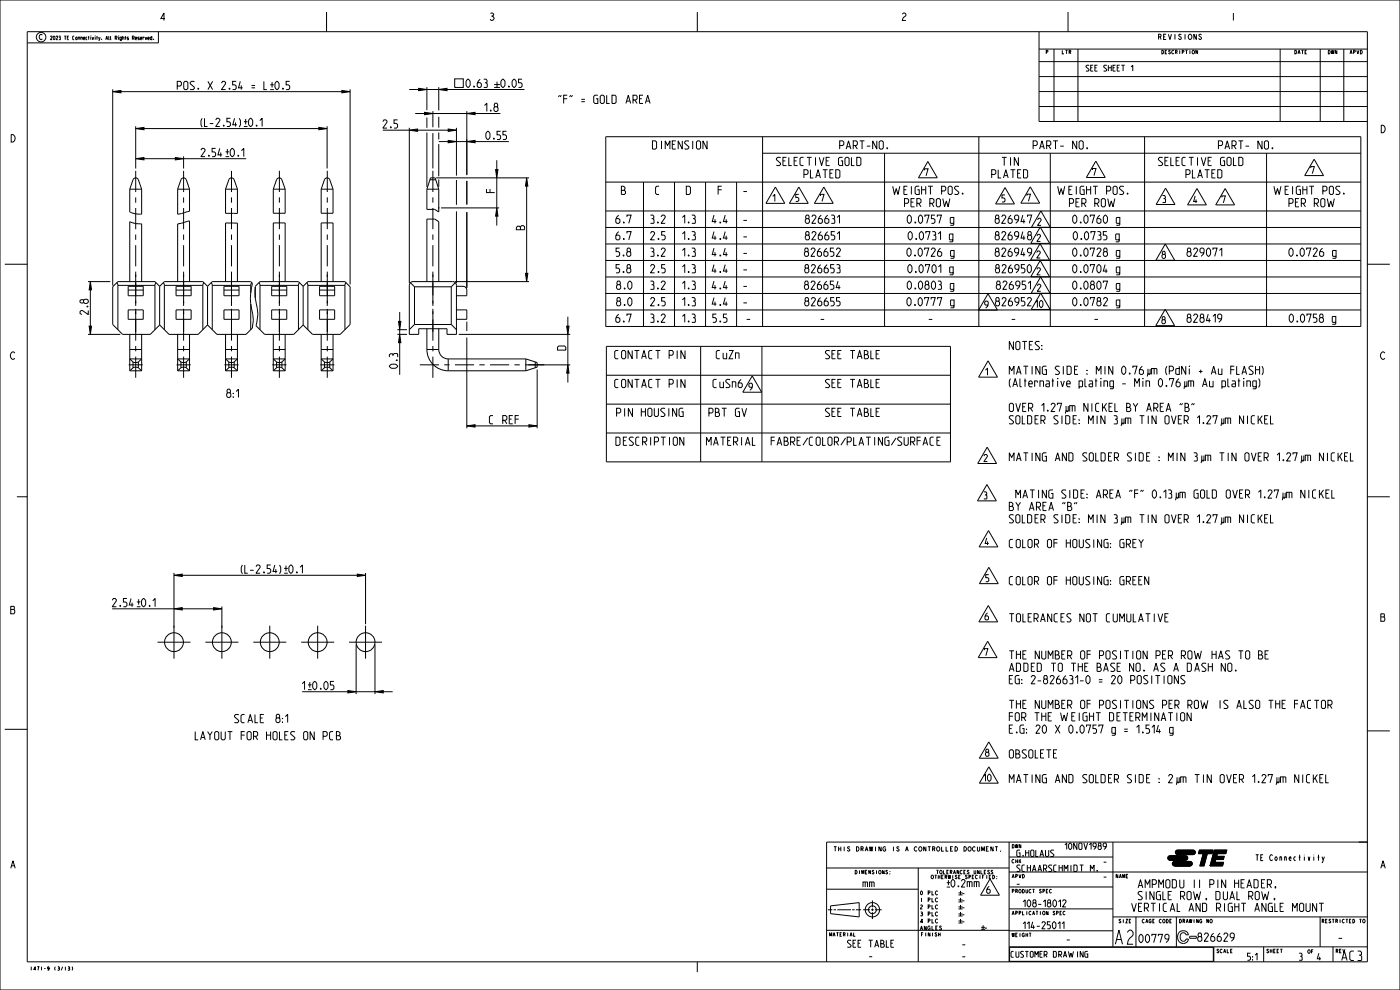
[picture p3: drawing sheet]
<svg xmlns="http://www.w3.org/2000/svg" width="594mm" height="420mm" viewBox="0 0 594 420" stroke-linecap="round" stroke-linejoin="round" font-family="sans-serif">
<g fill="none" stroke="#000" stroke-width=".42">
<path d="M0 0h594v420h-594zM11.6 13.4h568.6v394.6h-568.6zM67.2 13.4v4.8h-55.6M138.6 5.1v8.3M295.9 5.1v8.3M440.8 13.4v38.1h139.4M453.2 5.1v8.3M440.8 26.1h139.4M440.8 32.5h139.4M440.8 20.8h139.4M440.8 38.8h139.4M447.2 20.8v30.7"/>
<path d="M457.4 20.8v30.7M543.1 20.8l.1 30.7M560.1 20.8l.1 30.7M570.1 20.8l.1 30.7M440.8 45.2h139.4M182.4 76.3h2.5M55.1 80.3l1.3-4a1.2 1.2 0 0 1 1.2-.8 1.2 1.2 0 0 1 1.1 .8l1.4 4M55.1 80.3v9.6a9 9 0 0 0 5 1v-10.6M55.1 80.3h5M75.4 80.3l1.4-4a1.2 1.2 0 0 1 1.1-.8 1.2 1.2 0 0 1 1.1 .8l1.4 4M75.4 80.3v10.6l5-1.3v-9.3M75.4 80.3h5"/>
<path d="M95.7 80.3l1.4-4a1.2 1.2 0 0 1 1.1-.8 1.2 1.2 0 0 1 1.2 .8l1.3 4M95.7 80.3h5M95.7 80.3v10.2l5 .1v-10.3M115.9 80.3l1.4-4a1.2 1.2 0 0 1 1.2-.8 1.2 1.2 0 0 1 1.1 .8l1.4 4M115.9 80.3h5.1M115.9 80.3v10.2h5.1v-10.2M136.3 80.3l1.4-4a1.2 1.2 0 0 1 1.1-.8 1.2 1.2 0 0 1 1.1 .8l1.4 4M136.3 80.3h5M136.3 80.3v10.2h5v-10.2M181.1 80.3h5.1M181.1 80.3v8.5h3.4l1.7 1.1v-9.6M181.1 80.3l1.6-4.8h1.9l1.6 4.8"/>
<path d="M2 112.1h9.6M49.5 119.9l.5 1.2M55.1 119.5v-25.5a9 9 0 0 0 5 1v24.5M57.6 116.5v8.8M66.2 119.9l-.5 1.2M69.3 119.9l.4 1.2M75.4 119.5v-24.5l5-1.3v25.8M77.9 116.5v8.8M86.5 119.9l-.4 1.2M89.6 119.9l.5 1.2M95.7 119.5v-24.9l5 .1v24.8M98.2 116.5v8.8"/>
<path d="M106.8 119.9l-.4 1.2M109.8 119.9l.5 1.2M115.9 119.5v-24.9h5.1v24.9M118.5 116.5v8.8M127.1 119.9l-.5 1.2M130.2 119.9l.4 1.2M136.3 119.5v-24.9h5v24.9M138.9 116.5v8.8M146.8 119.9l-.5 1.2M174.1 119.9l1.2-.4h16.8l1.1 .4 .5 1.2v20.8h-4v-2.4h-12v2.4h-4v-20.8zM174.1 119.9l1.8 1.8M181.1 119.5v-26.6h3.4l1.7 1.1v25.5"/>
<path d="M183.7 116.5v8.8M193.2 119.9l-1.7 1.8M580.2 112.1h9.5M50 121.1v18.8M50 121.1h15.7M54.4 121.5h6.4v4h-6.4zM54.4 131.5h6.4v4h-6.4zM54.4 123.1h6.4M57.6 127.5v2.3M57.6 132v8.9M65.7 121.1v18.8M67.7 121.5l-2-2h-15.7l-2.2 2.2v16l4.2 4.2h11.7l4-4"/>
<path d="M67.7 137.9l4 4h12.4l4-4M67.7 121.5v16.4M67.7 121.5l2-2h16.4l2 2M69.7 121.1v18.8M69.7 121.1h16.4M74.7 131.5h6.4v4h-6.4zM74.7 121.5h6.4v4h-6.4zM74.7 123.1h6.4M77.9 127.5v2.3M77.9 132v8.9M86.1 121.1v18.8M88.1 137.9l4 4h12.3l2.7-2.7"/>
<path d="M88.1 121.5l2-2h16.3l.7 .7-.7 4.1M88.1 121.5v16.4M90.1 121.1h16.3M90.1 121.1v18.8M95 131.5h6.4v4h-6.4zM95 121.5h6.4v4h-6.4zM95 123.1h6.4M98.2 127.5v2.3M98.2 132v8.9M106.4 124.3a23.7 23.7 0 0 0 .9 9.2l.2 2.3-.4 3.4M106.4 121.1v3.2M106.4 128.9v11"/>
<path d="M107.1 139.2h.1M108.3 121.8a23.7 23.7 0 0 0 .9 9.2l.2 2.3-.8 4.9 3.7 3.7h12.3l4-4M108.3 121.7v4.7M110.3 121.1h16.3M110.3 121.1v18.8M115.3 131.5h6.4v4h-6.4zM115.3 121.5h6.4v4h-6.4zM115.3 123.1h6.4M118.5 127.5v2.3M118.5 132v8.9M126.6 121.1v18.8M128.6 121.5l2-2h15.7l2.2 2.2v16l-4.2 4.2h-11.7l-4-4"/>
<path d="M128.6 121.5l-2-2h-16.3l-2 2.3M128.6 121.5v16.4M130.6 121.1h15.7M130.6 121.1v18.8M135.6 131.5h6.4v4h-6.4zM135.6 121.5h6.4v4h-6.4zM135.6 123.1h6.4M138.9 127.5v2.3M138.9 132v8.9M146.3 121.1v18.8M175.9 121.7v16M175.9 137.7h15.6"/>
<path d="M175.9 137.7l-2.2 2.2M175.9 121.7h15.6M181.1 139.5v8.8M183.7 127.5v2.3M183.7 132v8.9M186.2 139.5v8.8M191.5 137.7l2.2 2.2M191.5 121.7v16M193.7 121.5h3.2l.9 .8 .3 .8v2.4h-4.4M193.7 131.5h4.4v4h-4.4M55.1 141.9v15.4M55.1 157.3h5"/>
<path d="M55.1 148.3h5M56.4 153.5l1.2 .3 1.1-.3M56.4 156l1.2-.2 1.1 .2M56.4 153.5l-1.3-1.2h5l-1.4 1.2M56.4 153.5v2.5M56.4 156l-1.3 1.3M58.7 156l1.4 1.3M58.7 153.5v2.5M60.1 141.9v15.4M75.4 141.9v15.4M75.4 157.3h5M75.4 148.3h5"/>
<path d="M76.8 153.5l1.1 .3 1.1-.3M76.8 156l1.1-.2 1.1 .2M76.8 153.5l-1.4-1.2h5l-1.4 1.2M76.8 153.5v2.5M76.8 156l-1.4 1.3M79 156l1.4 1.3M79 153.5v2.5M80.4 141.9v15.4M95.7 141.9v15.4M95.7 157.3h5M95.7 148.3h5M97.1 153.5l1.1 .3 1.2-.3"/>
<path d="M97.1 156l1.1-.2 1.2 .2M97.1 153.5l-1.4-1.2h5l-1.3 1.2M97.1 153.5v2.5M97.1 156l-1.4 1.3M99.4 156l1.3 1.3M99.4 153.5v2.5M100.7 141.9v15.4M115.9 141.9v15.4M115.9 157.3h5.1M115.9 148.3h5.1M117.3 153.5l1.2 .3 1.1-.3M117.3 156l1.2-.2 1.1 .2"/>
<path d="M117.3 153.5l-1.4-1.2h5.1l-1.4 1.2M117.3 153.5v2.5M117.3 156l-1.4 1.3M119.6 156l1.4 1.3M119.6 153.5v2.5M121 141.9v15.4M136.3 141.9v15.4M136.3 157.3h5M136.3 148.3h5M137.7 153.5l1.1 .3 1.1-.3M137.7 156l1.1-.2 1.1 .2M137.7 153.5l-1.4-1.2h5l-1.4 1.2"/>
<path d="M137.7 153.5v2.5M137.7 156l-1.4 1.3M139.9 156l1.4 1.3M139.9 153.5v2.5M141.3 141.9v15.4M181.1 148.3a9 9 0 0 0 9.1 9M181.1 148.3h5.1M186.2 148.3a4 4 0 0 0 4 4M190.2 157.3h32.9M190.2 152.3h32.9M190.2 152.3v5M223.1 152.3l4.8 1.5v2l-4.8 1.5"/>
<path d="M223.1 152.3v5M227.1 153.5v2.5M7.2 210.8h4.4M580.2 210.8h9.5M2 309.4h9.6M580.2 310.1h9.5M375.8 359.5l-.4-.3a.88 .88 0 0 0-.8 1 .88 .88 0 0 0 1 .7l.2-.7h-.5M409 359.2a.96 .96 0 0 1 1.1 1 .96 .96 0 0 1-1.1 .9zM428.1 357.2v50.8M472.2 357.2v44.5M580.2 357.2h-229.5v50.8M350.7 377.2h38.8"/>
<path d="M350.8 368.2h77.3M389.6 368.2v39.8M406.7 378.8h1.7M406.7 379.7h1.7M407.5 378v1.7M410.4 371.5l-.5-.2a.59 .59 0 0 0-.1 .6 .59 .59 0 0 0 .6 .4l-.3 .5-.5-.4M413.3 369.2v1.3l.3 .2 .4-.2v-1.3M428.1 376.3h44.1M428.1 369.9h152.1M428.1 363.6h44.1M441.8 377.6l-.5-.3a.59 .59 0 0 0-.1 .7 .59 .59 0 0 0 .6 .3l-.3 .5-.5-.4M495.8 363.3l.6-.3h6.6a.95 .95 0 0 1 .9 .9 .95 .95 0 0 1-.8 1l-6.7 .1a.95 .95 0 0 1-.8-.6 .95 .95 0 0 1 .2-1.1z"/>
<path d="M496.4 365l6.7-.1zM497.7 365.7l.7-.2h6.5a.95 .95 0 0 1 1 .8 .95 .95 0 0 1-.9 1l-6.6 .1a.95 .95 0 0 1-.9-.6 .95 .95 0 0 1 .2-1.1zM498.4 367.4l6.6-.1zM499 360.9l.6-.3h6.6a.95 .95 0 0 1 .9 .9 .95 .95 0 0 1-.8 1h-6.7a.95 .95 0 0 1-.8-.5 .95 .95 0 0 1 .2-1.1zM499.6 362.5h6.7zM503.1 364.9l-6.7 .1a.95 .95 0 0 1-.9-1 .95 .95 0 0 1 .9-1h6.6a.95 .95 0 0 1 .9 1 .95 .95 0 0 1-.9 1M505 367.4h-6.6a.95 .95 0 0 1-1-1 .95 .95 0 0 1 1-.9h6.5a.95 .95 0 0 1 1 .9 .95 .95 0 0 1-1 1M506.3 362.5h-6.7a.95 .95 0 0 1-.9-.9 .95 .95 0 0 1 .9-1h6.6a.95 .95 0 0 1 .9 1 .95 .95 0 0 1-.9 .9M508.9 360.6h5.8l-.4 1.5h-2.1l-1.4 5.3h-1.7l1.4-5.3h-2zM515.2 360.6h5.3l-.4 1.5h-3.6l-3.1 5.3zM515.2 360.6h5.3l-.4 1.5h-3.6l-.3 1.2h3.2l-.3 1.3h-3.3l-.3 1.3h3.6l-.4 1.5h-5.3zM515.8 364.6l-.3 1.3h3.6l-.4 1.5h-5.3z"/>
<path d="M516.5 362.1l-.3 1.2h3.2l-.3 1.3h-3.3l-2.4 2.8zM350.7 394.7h77.5M351.3 386h1.9M352.4 384.3l12.1-1.4v6.1l-12.1-1.4zM353.7 386h1M355.3 386h5.7M361.6 386h1M363.1 386h2.3M366.2 386h2.9M369.6 386h1.1M370.2 382v2.9M370.2 385.4v1.1"/>
<path d="M370.2 387v2.9M371.2 386h2.9M406.7 390.7h1.7M406.7 387.7h1.7M406.7 384.8h1.7M406.7 381.8h1.7M406.7 391.6h1.7M406.7 388.6h1.7M406.7 385.6h1.7M406.7 382.6h1.7M407.5 380.9v1.7M407.5 383.9v1.7"/>
<path d="M407.5 386.9v1.7M407.5 389.9v1.7M416.3 393.4h1.7M416.3 394.2h1.7M417.1 392.5v1.7M428.1 385.6h44.1M428.1 394.9h44.1M447.6 386.8l-.5-.2a.59 .59 0 0 0-.1 .7 .59 .59 0 0 0 .6 .3l-.3 .5-.5-.4M472.2 389h108M482 389v12.7M492.7 390.3l-.2-.3a.7 .7 0 0 0-.7 .8 .7 .7 0 0 0 .8 .6l.1-.1M499.1 389v12.7"/>
<path d="M500.4 395.5l.8-.5 1.2-.1 1.5 .9 .3 .8h-1l-.5-.7-.8-.2-.8 .4-.3 .8 .1 1.5 .7 .8h1l.6-.8h1l-.9 1.5-1.7 .3-1.5-1-.5-1.9zM507.6 397.2h-2.8v.9h2.8M512.8 390v1.5l-.8-1.5v1.5M540.6 381.2l.3 .1-.2 .2zM540.9 381.4l-.3 .5M576.8 390h.9M23.5 410.1l-.3 .7 .3 .8M295.9 408v4.4M428.1 401.7h152.1M428.3 401.9h86.5v5.9h-86.5zM461.5 403.6h-.9l-.3 .4v1.8l.3 .3h.9v-1.4h-.5M515 401.7v6.3"/>
<path d="M536.2 401.7v6.3M565.6 401.7v6.3"/>
<circle cx="17.4" cy="15.8" r="2.03"/>
<circle cx="370.2" cy="386" r="3"/>
<circle cx="370.2" cy="386" r="1.66"/>
<circle cx="513.9" cy="390.7" r=".68"/>
<circle cx="578.7" cy="390.7" r=".68"/>
</g>
<path d="M495.8 363.3l.6-.3h6.6a.95 .95 0 0 1 .9 .9 .95 .95 0 0 1-.8 1l-6.7 .1a.95 .95 0 0 1-.8-.6 .95 .95 0 0 1 .2-1.1zM497.7 365.7l.7-.2h6.5a.95 .95 0 0 1 1 .8 .95 .95 0 0 1-.9 1l-6.6 .1a.95 .95 0 0 1-.9-.6 .95 .95 0 0 1 .2-1.1zM499 360.9l.6-.3h6.6a.95 .95 0 0 1 .9 .9 .95 .95 0 0 1-.8 1h-6.7a.95 .95 0 0 1-.8-.5 .95 .95 0 0 1 .2-1.1zM508.9 360.6h5.8l-.4 1.5h-2.1l-1.4 5.3h-1.7l1.4-5.3h-2zM515.8 364.6l-.3 1.3h3.6l-.4 1.5h-5.3zM516.5 362.1l-.3 1.2h3.2l-.3 1.3h-3.3l-2.4 2.8zM515.2 360.6h5.3l-.4 1.5h-3.6l-3.1 5.3z" fill="#000"/>
<!-- layer: DIM_DRIVEN -->
<g fill="#000">
<path d="M47.8 38.9l3.5-.5v1zM145 38.4l3.5 .5-3.5 .5zM177.6 37.5l3.5 .5-3.5 .5zM186.2 38l3.5-.5v1zM57.6 54.5l3.5-.5v1zM135.3 54l3.5 .5-3.5 .5zM173.7 55.2l3.5-.5v1zM180.2 47.7l3.5 .5-3.5 .5zM190.2 54.7l3.5 .5-3.5 .5zM198.1 48.2l3.5-.5v1zM57.6 67.3l3.5-.5v1zM74.4 66.8l3.5 .5-3.5 .5z"/>
<path d="M190.2 59.6l3.5 .5-3.5 .5zM198.1 60.1l3.5-.5v1zM210.3 72h1l-.5 3.5zM223.5 75.5l.5 3.5h-1zM210.8 88.2l.5 3.5h-1zM38.3 119.5l.5 3.5h-1zM223 116h1l-.5 3.5zM169.1 136.4h1l-.5 3.5zM37.8 138.4h1l-.5 3.5zM169.6 141.9l.5 3.5h-1zM240.4 138.4h1l-.5 3.5zM240.9 154.8l.5 3.5h-1z"/>
<path d="M198.1 180.7l3.5-.5v1zM224.4 180.2l3.5 .5-3.5 .5zM73.8 244.1l3.5-.5v1zM73.8 258.3l3.5-.5v1zM90.6 257.8l3.5 .5-3.5 .5zM151.6 243.6l3.5 .5-3.5 .5zM147.6 293l3.5 .5-3.5 .5zM159.1 293.5l3.5-.5v1z"/>
</g>
<g fill="none" stroke="#000" stroke-width=".42">
<path d="M47.8 38.9l3.5-.5v1zM47.8 37.9v83.3M51.3 38.9h93.7M145 38.4l3.5 .5-3.5 .5zM148.5 37.9v82.8M173.6 38h4M177.6 37.5l3.5 .5-3.5 .5zM181.1 37v9.7M181.1 38h5.1M186.2 38l3.5-.5v1zM186.2 37v9.8M189.7 38h32.8"/>
<path d="M192.9 33.5h3.7v3.6h-3.7zM209.7 35.9h2.4M209.7 37.1h2.4M210.9 34.6v2.5M57.6 54.5l3.5-.5v1zM57.6 53.5v18M61.1 54.5h74.2M135.3 54l3.5 .5-3.5 .5zM138.8 53.5v18M162.4 55.2h11.3M173.7 55.2l3.5-.5v1zM173.7 54.2v65.9"/>
<path d="M176.2 48.2h4M177.2 55.2h13M180.2 47.7l3.5 .5-3.5 .5zM181.1 49.9v4.3M181.1 56.2v23.1M183.7 47.2v6.8M183.7 56.5v15M183.7 48.2h14.4M186.2 49.6v4.6M186.2 56.2v3M190.2 59.6l3.5 .5-3.5 .5zM190.2 54.7l3.5 .5-3.5 .5z"/>
<path d="M193.7 54.2v20.3M198.1 48.2l3.5-.5v1zM198.1 47.2v27.1M201.6 48.2h10.7M57.6 67.3l3.5-.5v1zM61.1 67.3h13.3M74.4 66.8l3.5 .5-3.5 .5zM77.9 66.3v5.2M77.9 67.3h26.5M185 75.5h39.5M186.2 61.1v13.7M186.2 76.1v3.2"/>
<path d="M186.2 60.1h4M193.7 76.4v10.5M193.7 60.1h4.4M198.1 60.1l3.5-.5v1zM198.1 76.8v10M201.6 60.1h14.3M210.3 72h1l-.5 3.5zM210.8 68v4M210.8 75.5v12.7M223.5 75.5l.5 3.5h-1zM223.5 79v37M187.1 88.2h24.7"/>
<path d="M193.7 89.7v30.4M198.1 90v32.1M210.8 88.2l.5 3.5h-1zM210.8 91.7v4M37.3 119.5h9.5M38.3 119.5l.5 3.5h-1zM193.1 119.5h31.4M223 116h1l-.5 3.5zM37.8 138.4h1l-.5 3.5zM38.3 123v15.4M168.6 139.9h4.1M169.1 136.4h1l-.5 3.5z"/>
<path d="M169.6 132.4v4M169.6 139.9v2M198.1 136.5v3.9M240.4 138.4h1l-.5 3.5zM240.9 134.4v4M37.3 141.9h13.7M168.6 141.9h4.1M169.6 141.9l.5 3.5h-1zM169.6 145.4v13.6M194.7 141.9h47.2M198.1 143.2v38.5M224.1 154.8h17.8"/>
<path d="M227.9 156.8v24.9M240.9 154.8l.5 3.5h-1zM240.9 141.9v12.9M240.9 158.3v4M198.1 180.7l3.5-.5v1zM201.6 180.7h22.8M224.4 180.2l3.5 .5-3.5 .5zM47.6 258.3h26.2M73.8 244.1l3.5-.5v1zM73.8 258.3l3.5-.5v1zM73.8 243.1v23.1M77.3 258.3h13.3"/>
<path d="M77.3 244.1h74.3M90.6 257.8l3.5 .5-3.5 .5zM94.1 257.3v9.1M151.6 243.6l3.5 .5-3.5 .5zM155.1 243.1v21.7M151.1 273.4v21.1M159.1 273.4v21.1M128.2 293.5h19.4M147.6 293l3.5 .5-3.5 .5zM151.1 293.5h8M159.1 293.5l3.5-.5v1zM162.6 293.5h4"/>
</g>
<!-- layer: DRAFT_ENTITY -->
<path d="M186 88l.3 .4M186.3 88l-.3 .4M560.1 389v12.7" fill="none" stroke="#000" stroke-width=".42"/>
<!-- layer: DTM_AXIS -->
<g fill="none" stroke="#000" stroke-width=".42">
<path d="M57.6 72.5v9M77.9 72.5v9M98.2 72.5v9M118.5 72.5v9M138.9 72.5v9M183.7 72.5v9M57.6 83.7v2.3M57.6 88.2v9M57.6 99.5v2.2M77.9 83.7v2.3M77.9 88.2v9M77.9 99.5v2.2"/>
<path d="M98.2 83.7v2.3M98.2 88.2v9M98.2 99.5v2.2M118.5 83.7v2.3M118.5 88.2v9M118.5 99.5v2.2M138.9 83.7v2.3M138.9 88.2v9M138.9 99.5v2.2M183.7 83.7v2.3M183.7 88.2v9M183.7 99.5v2.2"/>
<path d="M57.6 104v9M57.6 115.3v2.2M57.6 119.8v9M77.9 104v9M77.9 115.3v2.2M77.9 119.8v9M98.2 104v9M98.2 115.3v2.2M98.2 119.8v9M118.5 104v9M118.5 115.3v2.2M118.5 119.8v9"/>
<path d="M138.9 104v9M138.9 115.3v2.2M138.9 119.8v9M183.7 104v9M183.7 115.3v2.2M183.7 119.8v9M57.6 131v2.3M57.6 135.5v9M77.9 131v2.3M77.9 135.5v9M98.2 131v2.3M98.2 135.5v9"/>
<path d="M118.5 131v2.3M118.5 135.5v9M138.9 131v2.3M138.9 135.5v9M183.7 131v2.3M183.7 135.5v9M54.6 154.8h6M57.6 146.8v2.2M57.6 151.3v9M74.9 154.8h6M77.9 146.8v2.2M77.9 151.3v9"/>
<path d="M95.2 154.8h6M98.2 146.8v2.2M98.2 151.3v9M115.5 154.8h6M118.5 146.8v2.2M118.5 151.3v9M135.9 154.8h6M138.9 146.8v2.2M138.9 151.3v9M178.1 154.8h8.1M183.7 146.8v2.2M183.7 151.3v9"/>
<path d="M188.5 154.8h2.3M193 154.8h8.1M203.4 154.8h2.2M207.9 154.8h8.1M218.3 154.8h2.2M222.8 154.8h8.1M66.8 272.4h14M73.8 265.4v14M87.1 272.4h14M94.1 265.4v14M107.5 272.4h14M114.5 265.4v14"/>
<path d="M127.8 272.4h14M134.8 265.4v14M148.1 272.4h14M155.1 265.4v14"/>
<circle cx="73.8" cy="272.4" r="4"/>
<circle cx="94.1" cy="272.4" r="4"/>
<circle cx="114.5" cy="272.4" r="4"/>
<circle cx="134.8" cy="272.4" r="4"/>
<circle cx="155.1" cy="272.4" r="4"/>
</g>
<!-- layer: DWG_TABLE -->
<g fill="none" stroke="#000" stroke-width=".42">
<path d="M257 58h320.4v80.5h-320.4zM323.6 58v80.5M415.3 58v80.5M485.6 58v80.5M257 77.3h320.4M273 77.3v61.2M286.2 77.3v61.2M299.4 77.3v61.2M312.5 77.3v61.2M323.6 65h253.8M375.3 65v73.5M445.6 65v73.5"/>
<path d="M537.4 65v73.5M257 89.5h320.4M257 96.5h320.4M257 103.5h320.4M257 110.5h320.4M257 117.5h320.4M257 124.5h320.4M257 131.5h320.4M257.3 146.9h146v49h-146zM257.3 159.2h146M297.3 146.9v49M323.3 146.9v49"/>
<path d="M257.3 171.4h146M257.3 183.7h146"/>
</g>
<!-- layer: NOTE -->
<path d="M538.2 276.1h-1.5v3.5h1.5M524.2 284.3l.2 .4z" fill="none" stroke="#000" stroke-width=".42"/>
<!-- layer: SYMBOL -->
<g fill="none" stroke="#000" stroke-width=".42">
<path d="M329 79.4l4 6.9h-8zM338.9 79.4l4 6.9h-8zM349.5 79.4l4 6.9h-8zM393.7 68.5l4 6.9h-8zM426.4 79.6l4 6.9h-8zM437.1 79.3l4 6.9h-8zM464.9 68.4l4 6.9h-8zM494.5 79.8l4 7h-8zM557.6 67.6l4 6.9h-8zM441.4 96.3l4 7h-8zM441.6 89.5l4 6.9h-8zM507.9 80l4 6.9h-8z"/>
<path d="M519.8 80l4 6.9h-8zM441.3 103.4l4 6.9h-8zM441.3 110.5l4 6.9h-8zM441.5 117.5l4 6.9h-8zM494.4 103.5l4 6.9h-8zM419.2 124.6l4 6.9h-8zM441.6 124.4l4 6.9h-8zM494.4 131.2l4 7h-8zM319.2 159.5l4 6.9h-8zM419.2 153.1l4 6.9h-8zM418.8 189.7l4 6.9h-8zM418.7 205.6l4 6.9h-8z"/>
<path d="M419.4 225.1l4 6.9h-8zM419.3 256.9l4 6.9h-8zM419.5 240.7l4 6.9h-8zM419 272.1l4 6.9h-8zM419.5 314.7l4 7h-8zM419.6 325.3l4 7h-8zM420 372.9l4 6.9h-8z"/>
</g>
<text font-size="7.8" x="472.3" y="400.6">A2</text>
<text font-size="5.2" x="569.3" y="407.5">AC3</text>
<g font-size="4.6">
<text x="75.2" y="38">POS. X 2.54 = L±0.5</text>
<text x="197.7" y="37.1">0.63</text>
<text x="212.5" y="37.1">0.05</text>
<text x="205.6" y="47.3">1.8</text>
<text x="236.2" y="43.9">&quot;F&quot; = GOLD AREA</text>
<text x="85.2" y="53.7">(L-2.54)±0.1</text>
<text x="162.4" y="54.4">2.5</text>
<text x="206.1" y="59.2">0.55</text>
<text x="276.6" y="63.3">DIMENSION</text>
<text x="355.8" y="63.3">PART-NO.</text>
<text x="438.2" y="63.3">PART- NO.</text>
<text x="516.5" y="63.3">PART- NO.</text>
<text x="85.2" y="66.5">2.54±0.1</text>
<text x="329" y="70.3">SELECTIVE GOLD</text>
<text x="425" y="70.3">TIN</text>
<text x="491" y="70.3">SELECTIVE GOLD</text>
<text x="341.2" y="75.5">PLATED</text>
<text x="420.9" y="75.5">PLATED</text>
<text x="503.3" y="75.5">PLATED</text>
<text x="209.9" y="81.7" transform="rotate(-90 209.9 81.7)">F</text>
<text x="263.7" y="82.5">B</text>
<text x="278.2" y="82.5">C</text>
<text x="291.4" y="82.5">D</text>
<text x="304.6" y="82.5">F</text>
<text x="315.3" y="82.5">-</text>
<text x="378.9" y="82.5">WEIGHT POS.</text>
<text x="449.2" y="82.5">WEIGHT POS.</text>
<text x="541" y="82.5">WEIGHT POS.</text>
<text x="384.4" y="87.8">PER ROW</text>
<text x="454.7" y="87.8">PER ROW</text>
<text x="547.8" y="87.8">PER ROW</text>
<text x="260.9" y="94.8">6.7</text>
<text x="275.5" y="94.8">3.2</text>
<text x="288.7" y="94.8">1.3</text>
<text x="301.8" y="94.8">4.4</text>
<text x="315.3" y="94.8">-</text>
<text x="341.2" y="94.8">826631</text>
<text x="384.4" y="94.8">0.0757 g</text>
<text x="422.3" y="94.8">826947</text>
<text x="454.7" y="94.8">0.0760 g</text>
<text x="222.6" y="97.5" transform="rotate(-90 222.6 97.5)">B</text>
<text x="260.9" y="101.8">6.7</text>
<text x="275.5" y="101.8">2.5</text>
<text x="288.7" y="101.8">1.3</text>
<text x="301.8" y="101.8">4.4</text>
<text x="315.3" y="101.8">-</text>
<text x="341.2" y="101.8">826651</text>
<text x="384.4" y="101.8">0.0731 g</text>
<text x="422.3" y="101.8">826948</text>
<text x="454.7" y="101.8">0.0735 g</text>
<text x="260.9" y="108.8">5.8</text>
<text x="275.5" y="108.8">3.2</text>
<text x="288.7" y="108.8">1.3</text>
<text x="301.8" y="108.8">4.4</text>
<text x="315.3" y="108.8">-</text>
<text x="341.2" y="108.8">826652</text>
<text x="384.4" y="108.8">0.0726 g</text>
<text x="422.3" y="108.8">826949</text>
<text x="454.7" y="108.8">0.0728 g</text>
<text x="503.3" y="108.8">829071</text>
<text x="546.5" y="108.8">0.0726 g</text>
<text x="260.9" y="115.8">5.8</text>
<text x="275.5" y="115.8">2.5</text>
<text x="288.7" y="115.8">1.3</text>
<text x="301.8" y="115.8">4.4</text>
<text x="315.3" y="115.8">-</text>
<text x="341.2" y="115.8">826653</text>
<text x="384.4" y="115.8">0.0701 g</text>
<text x="422.3" y="115.8">826950</text>
<text x="454.7" y="115.8">0.0704 g</text>
<text x="260.9" y="122.8">8.0</text>
<text x="275.5" y="122.8">3.2</text>
<text x="288.7" y="122.8">1.3</text>
<text x="301.8" y="122.8">4.4</text>
<text x="315.3" y="122.8">-</text>
<text x="341.2" y="122.8">826654</text>
<text x="384.4" y="122.8">0.0803 g</text>
<text x="422.3" y="122.8">826951</text>
<text x="454.7" y="122.8">0.0807 g</text>
<text x="260.9" y="129.8">8.0</text>
<text x="275.5" y="129.8">2.5</text>
<text x="288.7" y="129.8">1.3</text>
<text x="301.8" y="129.8">4.4</text>
<text x="315.3" y="129.8">-</text>
<text x="341.2" y="129.8">826655</text>
<text x="384.4" y="129.8">0.0777 g</text>
<text x="422.3" y="129.8">826952</text>
<text x="454.7" y="129.8">0.0782 g</text>
<text x="37.5" y="133.5" transform="rotate(-90 37.5 133.5)">2.8</text>
<text x="260.9" y="136.8">6.7</text>
<text x="275.5" y="136.8">3.2</text>
<text x="288.7" y="136.8">1.3</text>
<text x="301.8" y="136.8">5.5</text>
<text x="316.7" y="136.8">-</text>
<text x="348.1" y="136.8">-</text>
<text x="393.9" y="136.8">-</text>
<text x="429.1" y="136.8">-</text>
<text x="464.3" y="136.8">-</text>
<text x="503.3" y="136.8">828419</text>
<text x="546.5" y="136.8">0.0758 g</text>
<text x="240.1" y="148.6" transform="rotate(-90 240.1 148.6)">D</text>
<text x="427.6" y="148.3">NOTES:</text>
<text x="260.9" y="152.2">CONTACT PIN</text>
<text x="303.4" y="152.2">CuZn</text>
<text x="349.6" y="152.2">SEE TABLE</text>
<text x="168.7" y="156.3" transform="rotate(-90 168.7 156.3)">0.3</text>
<text x="427.6" y="158.8">MATING SIDE : MIN 0.76µm (PdNi + Au FLASH)</text>
<text x="260.9" y="164.4">CONTACT PIN</text>
<text x="302.1" y="164.4">CuSn6</text>
<text x="349.6" y="164.4">SEE TABLE</text>
<text x="427.6" y="164.1">(Alternative plating - Min 0.76µm Au plating)</text>
<text x="95.1" y="168.6">8:1</text>
<text x="207.6" y="179.8">C REF</text>
<text x="260.9" y="176.7">PIN HOUSING</text>
<text x="300.7" y="176.7">PBT GV</text>
<text x="349.6" y="176.7">SEE TABLE</text>
<text x="427.6" y="174.6">OVER 1.27µm NICKEL BY AREA &quot;B&quot;</text>
<text x="427.6" y="179.8">SOLDER SIDE: MIN 3µm TIN OVER 1.27µm NICKEL</text>
<text x="260.9" y="188.9">DESCRIPTION</text>
<text x="299.4" y="188.9">MATERIAL</text>
<text x="326.4" y="188.9">FABRE/COLOR/PLATING/SURFACE</text>
<text x="427.6" y="195.6">MATING AND SOLDER SIDE : MIN 3µm TIN OVER 1.27µm NICKEL</text>
<text x="430.3" y="211.3">MATING SIDE: AREA &quot;F&quot; 0.13µm GOLD OVER 1.27µm NICKEL</text>
<text x="427.6" y="216.6">BY AREA &quot;B&quot;</text>
<text x="427.6" y="221.8">SOLDER SIDE: MIN 3µm TIN OVER 1.27µm NICKEL</text>
<text x="427.6" y="232.3">COLOR OF HOUSING: GREY</text>
<text x="102.3" y="243.2">(L-2.54)±0.1</text>
<text x="427.6" y="248.1">COLOR OF HOUSING: GREEN</text>
<text x="47.6" y="257.4">2.54±0.1</text>
<text x="427.6" y="263.8">TOLERANCES NOT CUMULATIVE</text>
<text x="427.6" y="279.6">THE NUMBER OF POSITION PER ROW HAS TO BE</text>
<text x="427.6" y="284.8">ADDED TO THE BASE NO. AS A DASH NO.</text>
<text x="128.2" y="292.6">1±0.05</text>
<text x="427.6" y="290.1">EG: 2-826631-0 = 20 POSITIONS</text>
<text x="427.6" y="300.6">THE NUMBER OF POSITIONS PER ROW IS ALSO THE FACTOR</text>
<text x="427.6" y="305.8">FOR THE WEIGHT DETERMINATION</text>
<text x="98.8" y="306.6">SCALE</text>
<text x="116" y="306.5">8:1</text>
<text x="427.6" y="311.1">E.G: 20 X 0.0757 g = 1.514 g</text>
<text x="82.2" y="313.9">LAYOUT FOR HOLES ON PCB</text>
<text x="427.6" y="321.6">OBSOLETE</text>
<text x="427.6" y="332.1">MATING AND SOLDER SIDE : 2µm TIN OVER 1.27µm NICKEL</text>
<text x="482.2" y="376.7">AMPMODU II PIN HEADER,</text>
<text x="482.2" y="381.7">SINGLE ROW, DUAL ROW,</text>
<text x="479.5" y="386.7">VERTICAL AND RIGHT ANGLE MOUNT</text>
<text x="483.2" y="399.9">00779</text>
<text x="508.2" y="399.3">826629</text>
<text x="567.9" y="399.3">-</text>
</g>
<text font-size="4.2" x="401.3" y="376.3">±0.2mm</text>
<g font-size="4.1">
<text x="67.5" y="8.7">4</text>
<text x="207.2" y="8.7">3</text>
<text x="382.1" y="8.7">2</text>
<text x="521.8" y="8.7">1</text>
<text x="585.3" y="56.3">D</text>
<text x="4" y="60.3">D</text>
<text x="4" y="152.5">C</text>
<text x="585.3" y="152.5">C</text>
<text x="4" y="260.4">B</text>
<text x="585.3" y="263.6">B</text>
<text x="4" y="368.4">A</text>
<text x="585.3" y="368.4">A</text>
</g>
<g font-size="3.9">
<text x="392.3" y="74.6">7</text>
<text x="463.5" y="74.5">7</text>
<text x="556.2" y="73.7">7</text>
<text x="327.9" y="85.5">1</text>
<text x="337.6" y="85.5">5</text>
<text x="348.1" y="85.5">7</text>
<text x="425.1" y="85.7">5</text>
<text x="435.7" y="85.4">7</text>
<text x="493.2" y="85.9">3</text>
<text x="506.4" y="86.1">4</text>
<text x="518.4" y="86.1">7</text>
<text x="440.2" y="95.6">2</text>
<text x="439.9" y="102.4">2</text>
<text x="439.9" y="109.5">2</text>
<text x="493" y="109.6">8</text>
<text x="439.9" y="116.6">2</text>
<text x="440.1" y="123.6">2</text>
<text x="417.8" y="130.7">9</text>
<text x="439.3" y="130.5">10</text>
<text x="493" y="137.3">8</text>
<text x="418.1" y="159.2">1</text>
<text x="317.7" y="165.6">9</text>
<text x="417.4" y="195.8">2</text>
<text x="417.4" y="211.7">3</text>
<text x="418" y="231.2">4</text>
<text x="418.2" y="246.8">5</text>
<text x="417.9" y="263">6</text>
<text x="417.6" y="278.2">7</text>
<text x="418.1" y="320.8">8</text>
<text x="417.3" y="331.4">10</text>
<text x="366.2" y="376.3">mm</text>
<text x="418.6" y="379">6</text>
<text x="434.1" y="384.8">108-18012</text>
<text x="434.1" y="394">114-25011</text>
<text x="359" y="401.9">SEE TABLE</text>
<text x="407.7" y="401.9">-</text>
<text x="452.6" y="399.8">-</text>
<text x="368.2" y="407">-</text>
<text x="407.7" y="407">-</text>
<text x="528.7" y="407.4">5:1</text>
<text x="550.6" y="407.4">3</text>
<text x="558.4" y="407.4">4</text>
</g>
<g font-size="3.6">
<text x="431.4" y="363.4">G.HOLAUS</text>
<text x="451.8" y="360.4">10NOV1989</text>
<text x="431.4" y="369.7">SCHAARSCHMIDT M.</text>
<text x="468.2" y="366.7">-</text>
<text x="431.4" y="376.1">-</text>
<text x="468.2" y="373.1">-</text>
</g>
<g font-size="3.3">
<text x="460.8" y="30.2">SEE SHEET 1</text>
<text x="532.4" y="365.1">TE Connectivity</text>
<text x="429" y="406.1">CUSTOMER DRAWING</text>
</g>
<g font-size="2.9">
<text x="16.4" y="16.8">C</text>
<text x="491" y="16.8">REVISIONS</text>
</g>
<g font-size="2.6">
<text x="408.3" y="379.8">-</text>
<text x="408.3" y="382.9">-</text>
<text x="408.3" y="385.8">-</text>
<text x="408.3" y="388.8">-</text>
<text x="408.3" y="391.8">-</text>
<text x="417.9" y="394.5">-</text>
</g>
<g font-size="2.5">
<text x="349.3" y="361.1">THIS</text>
<text x="359.9" y="361.1">DRAWING</text>
<text x="376.8" y="361.1">IS</text>
<text x="383.2" y="361.1">A</text>
<text x="387.4" y="361.1">CONTROLLED</text>
<text x="410.7" y="361.1">DOCUMENT.</text>
</g>
<g font-size="2.2">
<text x="390.2" y="379.7">0</text>
<text x="390.2" y="382.6">1</text>
<text x="393.8" y="379.7">PLC</text>
<text x="393.8" y="382.6">PLC</text>
<text x="390.2" y="385.6">2</text>
<text x="390.2" y="388.6">3</text>
<text x="393.8" y="385.6">PLC</text>
<text x="393.8" y="388.6">PLC</text>
<text x="390.2" y="391.6">4</text>
<text x="390.2" y="394.6">ANGLES</text>
<text x="393.8" y="391.6">PLC</text>
</g>
<g font-size="2">
<text x="21.1" y="16.8">2023 TE Connectivity. All Rights Reserved.</text>
<text x="443.5" y="22.9">P</text>
<text x="450.4" y="22.9">LTR</text>
<text x="492.6" y="22.9">DESCRIPTION</text>
<text x="549" y="22.9">DATE</text>
<text x="563.2" y="22.9">DWN</text>
<text x="572.5" y="22.9">APVD</text>
<text x="429.2" y="359.8">DWN</text>
<text x="362.5" y="370.8">DIMENSIONS:</text>
<text x="397" y="370.7">TOLERANCES</text>
<text x="414.7" y="370.7">UNLESS</text>
<text x="429.2" y="366.1">CHK</text>
<text x="394.8" y="372.8">OTHERWISE</text>
<text x="410.9" y="372.8">SPECIFIED:</text>
<text x="429.2" y="372.5">APVD</text>
<text x="473.2" y="372.5">NAME</text>
<text x="429.2" y="378.8">PRODUCT</text>
<text x="442" y="378.8">SPEC</text>
<text x="429.2" y="388.1">APPLICATION</text>
<text x="448.5" y="388.1">SPEC</text>
<text x="474.4" y="391.5">SIZE</text>
<text x="484.4" y="391.5">CAGE</text>
<text x="492.5" y="391.5">CODE</text>
<text x="500.1" y="391.5">DRAWING</text>
<text x="560.6" y="391.5">RESTRICTED</text>
<text x="351.7" y="397.2">MATERIAL</text>
<text x="390.6" y="397.2">FINISH</text>
<text x="429.2" y="397.4">WEIGHT</text>
<text x="516" y="404.2">SCALE</text>
<text x="537.2" y="404.2">SHEET</text>
<text x="554.7" y="404.4">OF</text>
<text x="566.6" y="404.2">REV</text>
<text x="12.5" y="411.6">1471-9</text>
<text x="23.8" y="411.6">(3/13)</text>
</g>
</svg>
